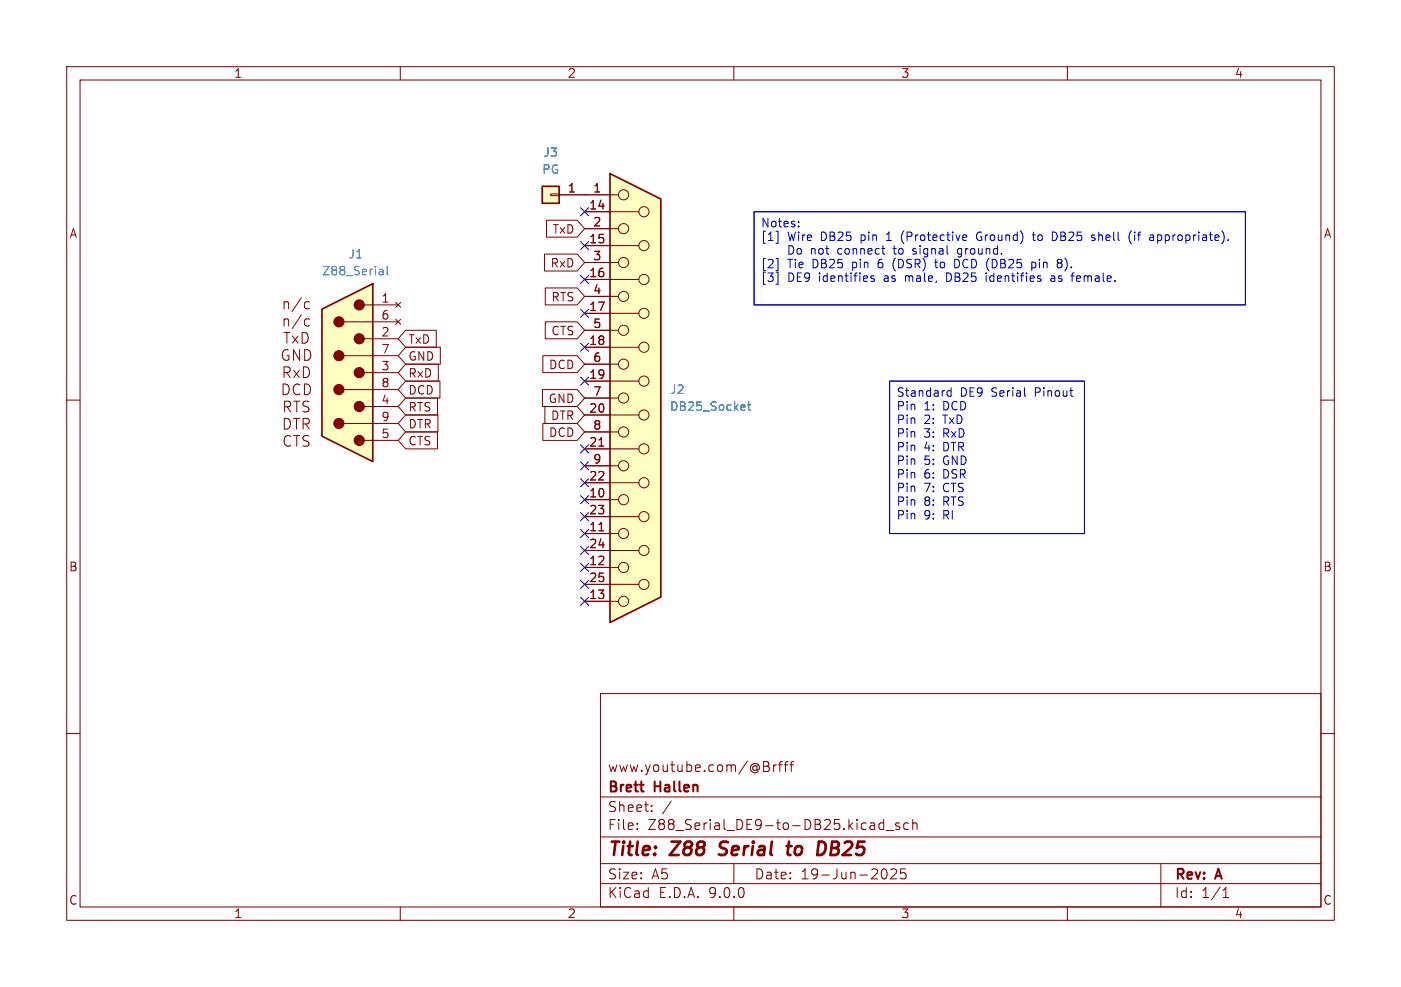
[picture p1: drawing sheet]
<svg xmlns="http://www.w3.org/2000/svg" width="210mm" height="148mm" viewBox="0 0 210 148" stroke-linecap="round" stroke-linejoin="round" font-family="sans-serif">
<g fill="none" stroke="#840000" stroke-width=".15">
<path d="M10 10h190v128h-190zM12 12h186v124h-186zM60 10v2M110 10v2M160 10v2M10 60h2M198 60h2M10 110h2M90 104h108v32h-108zM90 119.5h108M115.2 115v.5M116 114.7v1"/>
<path d="M116.4 114.7l-.3 .1-.1 .2M116.7 114.7h.5M117.2 114.2l-.2 .1-.1 .1v1.3M117.5 114.7h.6M118.1 114.2l-.3 .1-.1 .1v1.3M118.4 114.7h.6M119 114.2l-.3 .1-.1 .1v1.3M198 110h2M60 136v2M90 132.5h108M90 129.5h108M90 125.5h108"/>
<path d="M95.5 124.2v.2M95.5 123.5v.1M97.7 121.5v.2M97.7 120.8v.1M100.6 120.1l-1.3 1.9M110 136v2M110 129.5v3M132.3 130.4l.3-.1a.94 .94 0 0 1 0 1.5l-.3-.1M132.5 122.9v1.5M132.5 123.5l-.5-.1-.2 .3v.4l.1 .2h.6M132.8 124.5h1.2M133.5 130.4l.3-.1 .5 .1a.41 .41 0 0 1 0 .5l-.8 .9h.9"/>
<path d="M134.8 123.5l-.3-.1-.2 .2v.2l.5 .2v.3h-.5M135.8 130.3h-.8v.7l.2-.1h.5l.1 .2v.5l-.3 .2h-.3l-.2-.2M136.2 123.5l-.4-.1-.3 .3v.4l.1 .2h.6M136.8 123.5a.37 .37 0 0 1 .7 .1v.8M136.8 122.9v1.5M160 136v2M174 129.5v6.5M183.3 134.6h.9M183.3 133.5l.5-.4v1.5"/>
</g>
<path d="M107.7 128.1l.3 .1M108.1 126.4l-.2 .2 .1 .4M117.9 126.9h.8M118.3 126.2l-.2 1.7v.2l.4 .1M123.2 126.2a.97 .97 0 0 1 .4 1.5l-.3 .4" fill="none" stroke="#840000" stroke-width=".4"/>
<path d="M91.4 26l7.7 3.8v59.7l-7.7 3.8z" fill="#ffffc2"/>
<path d="M91.4 26l7.7 3.8v59.7l-7.7 3.8z" fill="none" stroke="#840000" stroke-width=".25"/>
<g fill="none" stroke="#840000" stroke-width=".15">
<path d="M87.6 29.2h5.1M87.6 31.8h8.2M87.6 34.3h5.1M87.6 36.8h8.2M87.6 39.4h5.1M87.6 41.9h8.2M87.6 44.5h5.1M87.6 47h8.2M87.6 49.5h5.1M87.6 52.1h8.2M87.6 54.6h5.1M87.6 57.2h8.2"/>
<path d="M87.6 59.7h5.1M87.6 62.2h8.2M87.6 64.8h5.1M87.6 67.3h8.2M87.6 69.9h5.1M87.6 72.4h8.2M87.6 74.9h5.1M87.6 77.5h8.2M89.8 66.9h.7M89.8 79.6h.7M87.6 80h5.1M87.6 82.6h8.2"/>
<path d="M87.6 85.1h5.1M87.6 87.6h8.2M87.6 90.2h5.1"/>
<circle cx="93.5" cy="34.3" r=".76"/>
<circle cx="93.5" cy="29.2" r=".76"/>
<circle cx="93.5" cy="39.4" r=".76"/>
<circle cx="96.5" cy="31.7" r=".76"/>
<circle cx="96.5" cy="36.8" r=".76"/>
<circle cx="93.5" cy="59.7" r=".76"/>
<circle cx="93.5" cy="54.6" r=".76"/>
<circle cx="93.5" cy="44.4" r=".76"/>
<circle cx="93.5" cy="49.5" r=".76"/>
<circle cx="96.5" cy="57.1" r=".76"/>
<circle cx="96.5" cy="47" r=".76"/>
<circle cx="96.5" cy="52.1" r=".76"/>
<circle cx="96.5" cy="41.9" r=".76"/>
<circle cx="93.5" cy="69.8" r=".76"/>
<circle cx="93.5" cy="74.9" r=".76"/>
<circle cx="93.5" cy="64.8" r=".76"/>
<circle cx="96.5" cy="62.2" r=".76"/>
<circle cx="96.5" cy="72.4" r=".76"/>
<circle cx="96.5" cy="67.3" r=".76"/>
<circle cx="96.5" cy="77.5" r=".76"/>
<circle cx="93.5" cy="85.1" r=".76"/>
<circle cx="93.5" cy="90.2" r=".76"/>
<circle cx="93.5" cy="80" r=".76"/>
<circle cx="96.5" cy="87.6" r=".76"/>
<circle cx="96.5" cy="82.5" r=".76"/>
</g>
<path d="M112.1 60.7h.4M112.2 60.3v1.1l.3 .1" fill="none" stroke="#008484" stroke-width=".15"/>
<path d="M48.3 46.4l7.6-3.9v26.7l-7.6-3.8z" fill="#ffffc2"/>
<g fill="#840000" stroke="#840000" stroke-width=".15">
<circle cx="50.8" cy="48.3" r=".76"/>
<circle cx="50.8" cy="53.3" r=".76"/>
<circle cx="50.8" cy="58.4" r=".76"/>
<circle cx="50.8" cy="63.5" r=".76"/>
<circle cx="53.8" cy="45.7" r=".76"/>
<circle cx="53.8" cy="50.8" r=".76"/>
<circle cx="53.8" cy="55.9" r=".76"/>
<circle cx="53.8" cy="61" r=".76"/>
<circle cx="53.8" cy="66" r=".76"/>
</g>
<path d="M48.3 46.4l7.6-3.9v26.7l-7.6-3.8z" fill="none" stroke="#840000" stroke-width=".25"/>
<g fill="none" stroke="#840000" stroke-width=".15">
<path d="M42.4 57.6a.84 .84 0 0 1 .9 .5 .84 .84 0 0 1-.3 1l-.6 .1zM42.5 49.9h1M42.6 45.2v1.1M42.6 47.8v1.1M42.6 55.9h.6a.43 .43 0 0 0 .3-.5 .43 .43 0 0 0-.3-.4h-.6v1.6M42.6 45.4a.4 .4 0 0 1 .7 .1v.8M42.6 48a.4 .4 0 0 1 .7 0v.9M43 55.9l.5 .7M43 49.9v1.6M43.2 52.5a.66 .66 0 0 0-.7 .1 .66 .66 0 0 0-.2 .8 .6 .6 0 0 0 .3 .6 .6 .6 0 0 0 .7-.1v-.5h-.3M43.8 50.4l.9 1.1M44 55.5l.9 1.1"/>
<path d="M44.7 50.4l-.9 1.1M44.9 55.5l-.9 1.1M44.9 52.4v1.6l-.9-1.6v1.6M44.9 57.7a.64 .64 0 0 0-.7 0 .64 .64 0 0 0-.2 .8 .6 .6 0 0 0 .3 .6 .6 .6 0 0 0 .6-.1M45.2 44.6l-1.4 2.1M45.2 47.2l-1.4 2.1M45.3 49.9a.84 .84 0 0 1 .9 .5 .84 .84 0 0 1-.3 1l-.6 .1zM45.5 55a.84 .84 0 0 1 .9 .5 .84 .84 0 0 1-.3 1l-.6 .1zM45.6 57.6a.84 .84 0 0 1 .9 .5 .84 .84 0 0 1-.3 1l-.6 .1zM45.7 52.4a.84 .84 0 0 1 .9 .6 .84 .84 0 0 1-.3 1h-.6zM46.4 45.3l-.5-.1-.3 .3v.5l.2 .2 .1 .1 .5-.1M46.4 47.9l-.5-.1-.3 .3v.5l.2 .2 .1 .1 .5-.1"/>
<path d="M51.6 48.3h8.1M51.6 53.3h8.1M51.6 58.4h8.1M54.6 45.7h5.1M54.6 50.8h5.1M54.6 55.9h5.1M59.3 45.3l.8 .8M59.3 47.9l.8 .7M60.1 45.3l-.8 .8M60.1 47.9l-.8 .7M42.6 62.7a.84 .84 0 0 1 .9 .6 .84 .84 0 0 1-.3 1h-.6zM42.7 61h.6a.43 .43 0 0 0 .3-.4 .43 .43 0 0 0-.3-.4h-.6v1.6"/>
<path d="M43 61l.6 .8M43.6 65.5a.64 .64 0 0 0-.8 0 .64 .64 0 0 0-.2 .7 .6 .6 0 0 0 .3 .6 .6 .6 0 0 0 .7 0M44 62.7h.9M44 60.2h.9M44 65.3h.9M44.4 62.7v1.6M44.5 60.2v1.6M44.5 65.3v1.6M45.4 63.6h.6a.43 .43 0 0 0 .4-.4 .43 .43 0 0 0-.4-.5h-.6v1.6M45.8 63.6l.6 .7M46.3 60.2h-.2h-.5a.38 .38 0 0 0-.2 .4 .38 .38 0 0 0 .3 .3 .59 .59 0 0 1 .6 .4l-.1 .3-.2 .2-.6-.1M46.3 65.4l-.2-.1-.5 .1a.38 .38 0 0 0-.2 .4 .38 .38 0 0 0 .3 .3 .59 .59 0 0 1 .6 .4l-.1 .3-.2 .1-.6-.1"/>
<path d="M51.6 63.5h8.1M54.6 61h5.1M54.6 66h5.1"/>
</g>
<path d="M58 39.9v1.1l.2 .2M57.2 40.4l.2 .2v.6M57.4 41.2h-.4M57.4 40.7h-.4" fill="none" stroke="#008484" stroke-width=".15"/>
<path d="M81.3 27.9h2.5v2.6h-2.5z" fill="#ffffc2"/>
<path d="M81.3 27.9h2.5v2.6h-2.5z" fill="none" stroke="#840000" stroke-width=".25"/>
<g fill="none" stroke="#840000" stroke-width=".15">
<path d="M81.6 38.1h4.9l1.1 1.3-1.1 1.2h-4.9zM81.9 33h4.6l1.1 1.3-1.1 1.3h-4.6zM82.5 29.1h1.3v.2h-1.3zM83.8 29.2h7.6M87.6 31.8h3.8M87.6 34.3h3.8M87.6 36.8h3.8M87.6 39.4h3.8M60.8 59.7h4.8v2.5h-4.8l-1.1-1.2zM60.8 49.5h4.6v2.6h-4.6l-1.1-1.3zM60.8 54.6h4.9v2.6h-4.9l-1.1-1.3zM60.8 57.1h5.1v2.6h-5.1l-1.1-1.3z"/>
<path d="M60.8 52.1h5.2v2.5h-5.2l-1.1-1.3zM81.3 58.4h5.2l1.1 1.3-1.1 1.3h-5.2zM81.4 53.3h5.1l1.1 1.3-1.1 1.3h-5.1zM81.7 43.2h4.8l1.1 1.3-1.1 1.2h-4.8zM81.7 48.3h4.8l1.1 1.2-1.1 1.3h-4.8zM87.6 41.9h3.8M87.6 44.5h3.8M87.6 47h3.8M87.6 49.5h3.8M87.6 52.1h3.8M87.6 54.6h3.8M87.6 57.2h3.8"/>
<path d="M87.6 59.7h3.8M60.8 62.2h4.8v2.6h-4.8l-1.1-1.3zM60.8 64.8h4.8v2.5h-4.8l-1.1-1.3zM81.4 63.5h5.1l1.1 1.3-1.1 1.2h-5.1zM81.7 61h4.8l1.1 1.2-1.1 1.3h-4.8zM87.6 62.2h3.8M87.6 64.8h3.8M87.6 67.3h3.8M87.6 69.9h3.8M87.6 72.4h3.8M87.6 74.9h3.8M87.6 77.5h3.8"/>
<path d="M89.8 66.9h.7M89.8 79.6h.7M87.6 80h3.8M87.6 82.6h3.8M87.6 85.1h3.8M87.6 87.6h3.8M87.6 90.2h3.8"/>
</g>
<g fill="none" stroke="#000084" stroke-width=".15">
<path d="M87 36.2l1.2 1.2M87 31.1l1.2 1.3M88.2 36.2l-1.2 1.2M88.2 31.1l-1.2 1.3M87 56.5l1.2 1.3M87 51.5l1.2 1.2M87 46.4l1.2 1.2M87 41.3l1.2 1.2M88.2 56.5l-1.2 1.3M88.2 51.5l-1.2 1.2M88.2 46.4l-1.2 1.2M88.2 41.3l-1.2 1.2"/>
<path d="M87 76.9l1.2 1.2M87 74.3l1.2 1.2M87 79.4l1.2 1.2M87 71.8l1.2 1.2M87 69.2l1.2 1.3M87 66.7l1.2 1.2M88.2 76.9l-1.2 1.2M88.2 74.3l-1.2 1.2M88.2 79.4l-1.2 1.2M88.2 71.8l-1.2 1.2M88.2 69.2l-1.2 1.3M88.2 66.7l-1.2 1.2"/>
<path d="M87 81.9l1.2 1.3M87 89.6l1.2 1.2M87 87l1.2 1.2M87 84.5l1.2 1.2M88.2 81.9l-1.2 1.3M88.2 89.6l-1.2 1.2M88.2 87l-1.2 1.2M88.2 84.5l-1.2 1.2"/>
</g>
<g fill="none" stroke="#0000c2" stroke-width=".15">
<path d="M113 31.8h73.7v13.9h-73.7zM116.3 38.8h.3v1.8h-.3M116.6 34.7v1.8h-.3M119.7 33.9v.1M119.7 33.2v.2M121.6 37.3v.8M121.8 37.3l-.2 .1M126.1 37.3h-.4l-.1 .2v.5l.5 .1M132.9 36.1h.7M133 35.1l-.1 .1M133.9 37.3h.4M134 39.1l-.1 .5 .1 .7"/>
<path d="M134 36.8v1.1l.3 .2M135.2 35l-.1 .5 .1 .7M137 37.7l.3 .1 .1 .1-.2 .2h-.3M140.3 38.9v1.1l.3 .2M143.1 38.9h.3l.3 .2M143.6 37.4v.6l.2 .1h.3M143.7 40l-.3 .2h-.3M144.1 37.3v1l-.2 .2h-.3M144.5 35.2l.4 .1v.2l-.6 .1M144.9 36l-.4 .1M146.8 34.8a.68 .68 0 0 0-.4 .6 .68 .68 0 0 0 .4 .7M154.7 39.4l.3-.1 .3 .3v.3l-.2 .2h-.4"/>
<path d="M154.7 35.2h.5M154.9 34.8v1.1l.3 .2M157.7 34.8a.64 .64 0 0 1 .8 .6 .64 .64 0 0 1-.8 .7M158.7 38.9h.3l.2 .2-.2 .3M158.7 39.4h.3M159 39.4l.2 .3v.2l-.1 .2-.4 .1M163.8 35.6l.3 .1 .1 .2-.2 .2h-.3M163.8 35.2l.3 .1M169.6 34.6a1.46 1.46 0 0 0 0 2M170.1 34.8v.1M170.1 35.2v.9M173.5 36l.4 .1"/>
<path d="M173.5 35.2v1.3M173.9 35.2l-.4 .1M116.3 40.8h.3v1.8h-.3M130.5 41.5l.1 .2 .4 .1 .1 .2-.2 .2-.4-.1M130.7 41.4h.3M133.3 57.2h29.3v22.8h-29.3zM141.9 40.9v1.3h.3M142 59.2l.2 .2h.4M142.6 58.2v1.2M142.6 58.6h-.4l-.2 .2M147.8 41.4v.8M158.1 41.7h-.4a.25 .25 0 0 0-.2 .3 .25 .25 0 0 0 .2 .2l.4-.1"/>
</g>
<path d="M112.1 60.7h.4M112.2 60.3v1.1l.3 .1" fill="none" stroke="#008484" stroke-width=".15"/>
<g font-size="2.8" fill="#840000">
<text x="91" y="128.9">Title:</text>
<text x="100.7" y="128.9">Z88</text>
<text x="108.7" y="128.9">Serial</text>
<text x="119.7" y="128.9">to</text>
<text x="125" y="128.9">DB25</text>
</g>
<g font-size="2.1" fill="#840000">
<text x="91" y="119.2">Brett</text>
<text x="91" y="116">www.youtube.com/@Brfff</text>
<text x="98.2" y="119.2">Hallen</text>
<text x="91" y="124.7">File:</text>
<text x="91" y="122">Sheet:</text>
<text x="97.1" y="124.7">Z88_Serial_DE9-to-DB25.kicad_sch</text>
<text x="91" y="134.9">KiCad</text>
<text x="91" y="132.1">Size:</text>
<text x="97.7" y="132.1">A5</text>
<text x="98.7" y="134.9">E.D.A.</text>
<text x="106.3" y="134.9">9.0.0</text>
<text x="113" y="132.1">Date:</text>
<text x="120" y="132.1">19-Jun-2025</text>
<text x="176" y="132.3">Rev:</text>
<text x="176" y="134.9">Id:</text>
<text x="180.1" y="134.9">1/1</text>
<text x="182.4" y="132.3">A</text>
</g>
<g font-size="1.8" fill="#840000">
<text x="35" y="11.9">1</text>
<text x="85" y="11.9">2</text>
<text x="135" y="11.9">3</text>
<text x="185" y="11.9">4</text>
<text x="85" y="29">1</text>
<text x="88.8" y="29">1</text>
<text x="10.3" y="35.9">A</text>
<text x="82.7" y="35.2">TxD</text>
<text x="88.2" y="31.5">14</text>
<text x="88.8" y="34">2</text>
<text x="198.4" y="35.9">A</text>
<text x="82.4" y="40.3">RxD</text>
<text x="88.2" y="36.6">15</text>
<text x="88.2" y="41.7">16</text>
<text x="88.8" y="39.1">3</text>
<text x="57.1" y="45.5">1</text>
<text x="82.6" y="45.4">RTS</text>
<text x="88.2" y="46.7">17</text>
<text x="88.8" y="44.2">4</text>
<text x="57.1" y="48">6</text>
<text x="57.1" y="50.5">2</text>
<text x="57.1" y="53.1">7</text>
<text x="61.1" y="51.8">TxD</text>
<text x="82.6" y="50.5">CTS</text>
<text x="88.2" y="51.8">18</text>
<text x="88.8" y="49.3">5</text>
<text x="57.1" y="55.6">3</text>
<text x="57.1" y="58.2">8</text>
<text x="61.1" y="56.8">RxD</text>
<text x="61.1" y="59.4">DCD</text>
<text x="61.1" y="54.3">GND</text>
<text x="82.2" y="55.6">DCD</text>
<text x="88.2" y="56.9">19</text>
<text x="88.8" y="54.4">6</text>
<text x="88.8" y="59.4">7</text>
<text x="57.1" y="60.7">4</text>
<text x="57.1" y="63.2">9</text>
<text x="57.1" y="65.8">5</text>
<text x="61.1" y="64.5">DTR</text>
<text x="61.1" y="61.9">RTS</text>
<text x="82.1" y="60.6">GND</text>
<text x="82.2" y="65.7">DCD</text>
<text x="82.5" y="63.2">DTR</text>
<text x="88.2" y="62">20</text>
<text x="88.8" y="64.5">8</text>
<text x="61.1" y="67">CTS</text>
<text x="88.2" y="67.1">21</text>
<text x="88.8" y="69.6">9</text>
<text x="88.2" y="72.1">22</text>
<text x="88.2" y="74.7">10</text>
<text x="88.2" y="77.2">23</text>
<text x="88.2" y="79.8">11</text>
<text x="88.2" y="82.3">24</text>
<text x="10.3" y="85.9">B</text>
<text x="88.2" y="84.8">12</text>
<text x="88.2" y="87.4">25</text>
<text x="88.2" y="89.9">13</text>
<text x="198.3" y="85.9">B</text>
<text x="10.3" y="135.9">C</text>
<text x="35" y="137.9">1</text>
<text x="85" y="137.9">2</text>
<text x="135" y="137.9">3</text>
<text x="185" y="137.9">4</text>
<text x="198.3" y="135.9">C</text>
</g>
<g font-size="1.8" fill="#008484">
<text x="81.4" y="23.7">J3</text>
<text x="81.2" y="26.3">PG</text>
<text x="48.2" y="41.5">Z88_Serial</text>
<text x="52.1" y="39">J1</text>
<text x="100.3" y="59.3">J2</text>
<text x="100.3" y="61.8">DB25_Socket</text>
</g>
<g font-size="1.8" fill="#0000c2">
<text x="114" y="34.4">Notes:</text>
<text x="114" y="36.5">[1]</text>
<text x="114" y="40.6">[2]</text>
<text x="118.1" y="36.5">Wire</text>
<text x="118.1" y="40.6">Tie</text>
<text x="118.7" y="38.5">Do</text>
<text x="121.9" y="40.6">DB25</text>
<text x="122.3" y="38.5">not</text>
<text x="123.2" y="36.5">DB25</text>
<text x="126.5" y="38.5">connect</text>
<text x="128" y="40.6">pin</text>
<text x="129.3" y="36.5">pin</text>
<text x="132.1" y="40.6">6</text>
<text x="133.4" y="36.5">1</text>
<text x="134.5" y="40.6">(DSR)</text>
<text x="135.1" y="38.5">to</text>
<text x="135.7" y="36.5">(Protective</text>
<text x="138.1" y="38.5">signal</text>
<text x="141.1" y="40.6">to</text>
<text x="144.1" y="40.6">DCD (DB25</text>
<text x="145" y="38.5">ground.</text>
<text x="147.3" y="36.5">Ground)</text>
<text x="155.9" y="36.5">to</text>
<text x="156.1" y="40.6">pin</text>
<text x="159" y="36.5">DB25</text>
<text x="160.2" y="40.6">8).</text>
<text x="165.1" y="36.5">shell</text>
<text x="170.9" y="36.5">(if</text>
<text x="174.2" y="36.5">appropriate).</text>
<text x="114" y="42.6">[3]</text>
<text x="118.1" y="42.6">DE9</text>
<text x="122.9" y="42.6">identifies</text>
<text x="132.8" y="42.6">as</text>
<text x="136.1" y="42.6">male,</text>
<text x="142.5" y="42.6">DB25</text>
<text x="148.6" y="42.6">identifies</text>
<text x="158.6" y="42.6">as</text>
<text x="161.9" y="42.6">female.</text>
<text x="134.3" y="59.8">Standard</text>
<text x="143.9" y="59.8">DE9</text>
<text x="148.7" y="59.8">Serial</text>
<text x="155.4" y="59.8">Pinout</text>
<text x="134.3" y="61.9">Pin</text>
<text x="134.3" y="63.9">Pin</text>
<text x="134.3" y="66">Pin</text>
<text x="138.5" y="61.9">1:</text>
<text x="138.5" y="63.9">2:</text>
<text x="138.5" y="66">3:</text>
<text x="141.5" y="61.9">DCD</text>
<text x="141.5" y="63.9">TxD</text>
<text x="141.5" y="66">RxD</text>
<text x="134.3" y="68">Pin</text>
<text x="134.3" y="70.1">Pin</text>
<text x="138.5" y="68">4:</text>
<text x="138.5" y="70.1">5:</text>
<text x="141.5" y="68">DTR</text>
<text x="141.5" y="70.1">GND</text>
<text x="134.3" y="72.1">Pin</text>
<text x="134.3" y="74.1">Pin</text>
<text x="134.3" y="76.2">Pin</text>
<text x="138.5" y="72.1">6:</text>
<text x="138.5" y="74.1">7:</text>
<text x="138.5" y="76.2">8:</text>
<text x="141.5" y="72.1">DSR</text>
<text x="141.5" y="74.1">CTS</text>
<text x="141.5" y="76.2">RTS</text>
<text x="134.3" y="78.2">Pin</text>
<text x="138.5" y="78.2">9:</text>
<text x="141.5" y="78.2">RI</text>
</g>
</svg>
